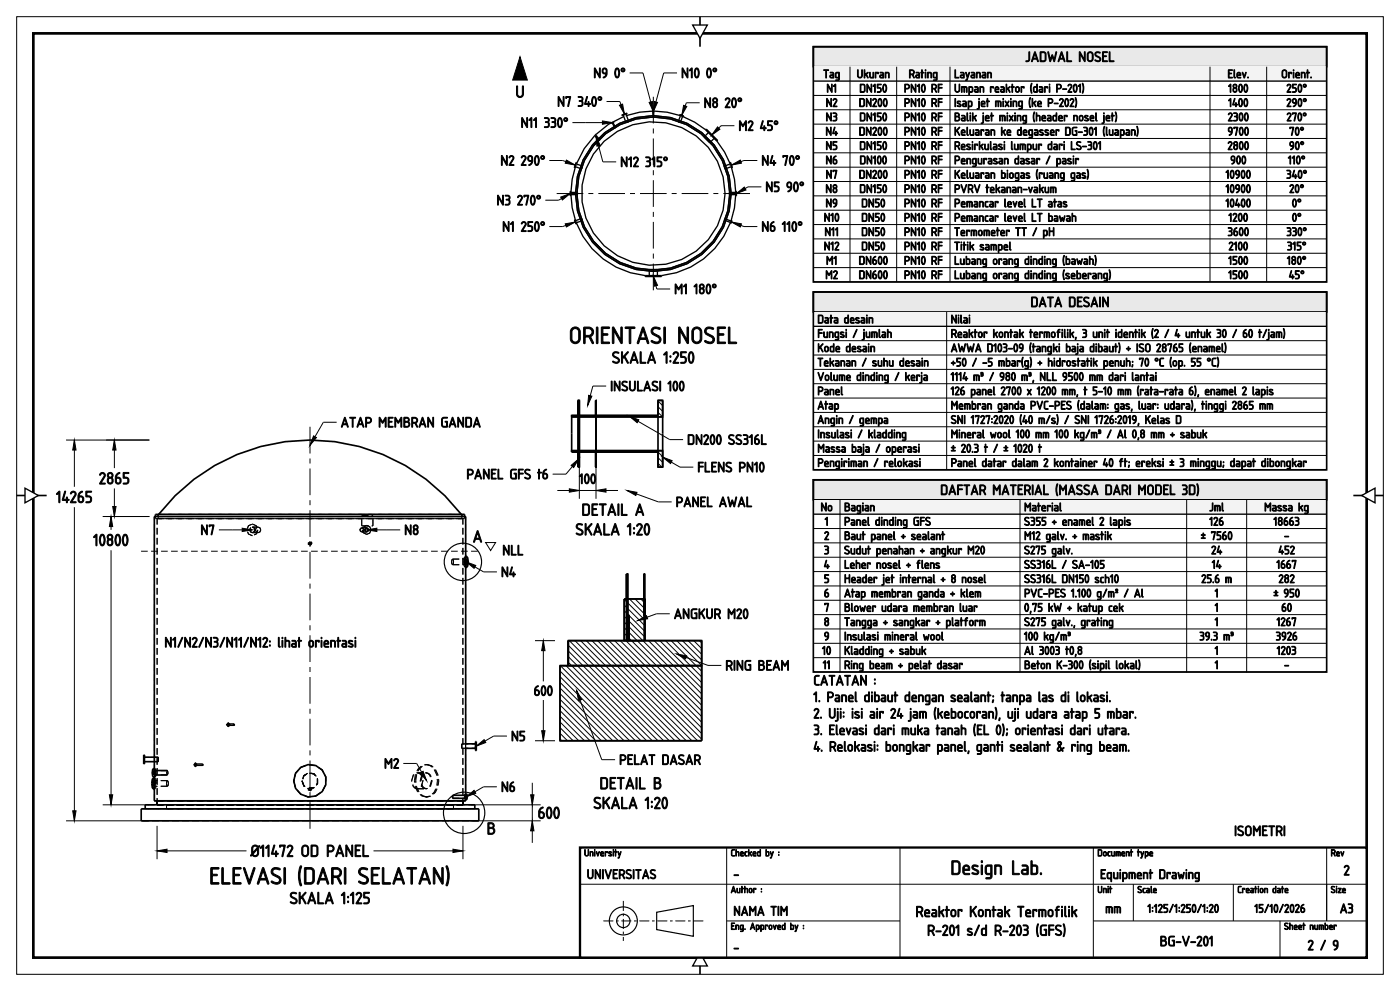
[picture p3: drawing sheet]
<svg xmlns="http://www.w3.org/2000/svg" width="420mm" height="297mm" viewBox="0 0 420 297" stroke-linecap="round" stroke-linejoin="round" font-family="sans-serif">
<path d="M5 5h410v287h-410z" fill="none" stroke="#000" stroke-width=".3"/>
<path d="M10 10h400v277h-400z" fill="none" stroke="#000" stroke-width=".8" stroke-linecap="butt"/>
<path d="M210 5v9" fill="none" stroke="#000" stroke-width=".5"/>
<path d="M207.8 7.5h4.4l-2.2 4z" fill="#fff" stroke="#000" stroke-width=".4"/>
<path d="M210 283v9" fill="none" stroke="#000" stroke-width=".5"/>
<path d="M210 285.5l2.2 4h-4.4z" fill="#fff" stroke="#000" stroke-width=".4"/>
<path d="M5 148.5h9" fill="none" stroke="#000" stroke-width=".5"/>
<path d="M7.5 146.3l4 2.2-4 2.2z" fill="#fff" stroke="#000" stroke-width=".4"/>
<path d="M406 148.5h9" fill="none" stroke="#000" stroke-width=".5"/>
<path d="M408.5 148.5l4-2.2v4.4z" fill="#fff" stroke="#000" stroke-width=".4"/>
<path d="M174 254h236v33h-236z" fill-rule="evenodd" fill="#fff"/>
<path d="M174 254h236v33h-236z" fill="none" stroke="#000" stroke-width=".7" stroke-linecap="butt"/>
<path d="M218 254v33M270 254v33M328 254v33M398 254v22M174 265h236M218 276h52M328 276h82M340 265v11M370 265v11M384 276v11" fill="none" stroke="#000" stroke-width=".3"/>
<g fill="none" stroke="#000" stroke-width=".35">
<path d="M197 273.4l11-2v9.2l-11-2z"/>
<circle cx="187" cy="276" r="4.2"/>
<circle cx="187" cy="276" r="2"/>
</g>
<path d="M181 276h30M187 270v12" fill="none" stroke="#000" stroke-width=".3" stroke-dasharray="3 .8 .8 .8" stroke-linecap="butt"/>
<path d="M244 14h154v6h-154z" fill-rule="evenodd" fill="#e9e9e9"/>
<path d="M244 14h154v6h-154z" fill="none" stroke="#000" stroke-width=".5"/>
<path d="M244 20h154v4.3h-154z" fill-rule="evenodd" fill="#f3f3f3"/>
<path d="M244 24.3h154" fill="none" stroke="#000" stroke-width=".4"/>
<g fill="none" stroke="#000" stroke-width=".3">
<path d="M255 20v64.5M269 20v64.5M285 20v64.5M363 20v64.5M380 20v64.5M244 28.6h154M244 32.9h154M244 37.2h154M244 41.5h154M244 45.8h154M244 50.1h154M244 54.4h154"/>
<path d="M244 58.7h154M244 63h154M244 67.3h154M244 71.6h154M244 75.9h154M244 80.2h154M244 84.5h154"/>
</g>
<path d="M244 14h154v70.5h-154z" fill="none" stroke="#000" stroke-width=".5"/>
<path d="M244 87.5h154v6h-154z" fill-rule="evenodd" fill="#e9e9e9"/>
<path d="M244 87.5h154v6h-154z" fill="none" stroke="#000" stroke-width=".5"/>
<path d="M244 93.5h154v4.3h-154z" fill-rule="evenodd" fill="#f3f3f3"/>
<path d="M244 97.8h154" fill="none" stroke="#000" stroke-width=".4"/>
<path d="M284 93.5v47.3M244 102.1h154M244 106.4h154M244 110.7h154M244 115h154M244 119.3h154M244 123.6h154M244 127.9h154M244 132.2h154M244 136.5h154M244 140.8h154" fill="none" stroke="#000" stroke-width=".3"/>
<path d="M244 87.5h154v53.3h-154z" fill="none" stroke="#000" stroke-width=".5"/>
<path d="M244 143.8h154v6h-154z" fill-rule="evenodd" fill="#e9e9e9"/>
<path d="M244 143.8h154v6h-154z" fill="none" stroke="#000" stroke-width=".5"/>
<path d="M244 149.8h154v4.3h-154z" fill-rule="evenodd" fill="#f3f3f3"/>
<g fill="none" stroke="#000" stroke-width=".4">
<path d="M183.5 36.9l.5-.3zM183.9 36.8l.8 1.5h-.2l-.8-1.4M187.1 34.9a24.7 24.7 0 0 0-14.2 14.2M187.8 34.1l.8 2.4-.5 .1-.3 .2-.8-2.4M188 34.6a24.7 24.7 0 0 1 16.1 .1M188.2 33.9l-1.7 .7 1.6-.7M195.7 33.5h.6zM195.9 33.5v1.7h.2v-1.7M204.2 34.6l-.7 1.9 .4 .2h.2l.7-1.9M204.8 34.9l3.6 1.7 3.3 2.3M205.1 34.8l-1.2-.4 1.3 .4M211.7 38.9l.2-.2 3.4 3.4-.2 .2z"/>
<path d="M211.8 38.8l3.4 3.4M212.5 39.8l-1.2 1.3 1.6 1.6 1.3-1.2M171.1 57.3l.1 1.4zM171.2 57.7h2v.6h-2M171.3 58.3l.4 4 1 3.8M172.6 50l-1 3.8-.3 3.9M172.8 49.1l2 .7-.3 .7v.1l-2-.7M172.9 48.6l-.5 1.7zM178.9 40.8l1 1.1-1.1-1M179 40.6l-.4 .5 .4-.5M215.1 42.3l2.3 3.3 1.7 3.5M219.2 49.1l-2 .7 .3 .7v.1l2-.7"/>
<path d="M219.4 50l1 3.8 .3 3.9M219.7 50.3l-.7-1.6 .7 1.6M220.7 58.3l-.4 4-1 3.9M220.8 57.7h-2v.6h2M220.8 57.3l.1 1.4zM172.3 65.9l.6 1.2zM172.6 66.2l1.9-.6 .2 .5-1.9 .7M172.9 66.8a24.7 24.7 0 0 0 20.7 15.8M217.3 66l2 .7M217.3 66l.2-.4 1.9 .7M219.2 66.7a24.7 24.7 0 0 1-20.8 15.9M219.5 66.1l-.2 .9z"/>
<path d="M193.6 82.6h4.8M193.6 82.7h4.8M193.6 82.6v.3h4.8v-.3M194.8 82.6v-1.8h2.4v1.8M244 154.1h154"/>
<circle cx="196" cy="58" r="21.5"/>
<circle cx="196" cy="58" r="22.9"/>
<circle cx="196" cy="58" r="23.3"/>
</g>
<g fill="none" stroke="#000" stroke-width=".3">
<path d="M19.8 131.9h25M22.3 131.9v14M171.6 135.1l.4 .4M172.9 124.5l.4 .4M173.3 135.1l.2 .2M173.5 120l.3 .3M173.5 121.7l.3 .3M173.5 123.4l.3 .3M173.5 125.1l.3 .3M173.5 126.8l.3 .3M173.5 128.5l.3 .3M173.5 130.2l.3 .3"/>
<path d="M173.5 131.9l.3 .3M173.5 133.6l.3 .3M173.5 137l.3 .3M173.5 138.7l.3 .3M174.6 124.5l.4 .4M174.9 135.1l.5 .4M176.3 124.5l.4 .4M176.6 135.1l.5 .4M178 124.5l.4 .4M178.3 135.1l.5 .4M179.7 124.5l.4 .4M180 135.1l.4 .4"/>
<path d="M181.4 124.5l.4 .4M181.7 135.1l.4 .4M183.1 124.5l.4 .4M183.4 135.1l.4 .4M184.8 124.5l.4 .4M185.1 135.1l.4 .4M186.5 124.5l.4 .4M186.8 135.1l.4 .4M188.2 124.5l.4 .4M188.5 135.1l.4 .4M189.9 124.5l.4 .4M190.2 135.1l.4 .4"/>
<path d="M191.6 124.5l.4 .4M191.9 135.1l.4 .4M193.3 124.5l.4 .4M193.6 135.1l.4 .4M195 124.5l.4 .4M195.3 135.1l.4 .4M196.6 124.5l.5 .4M197 135.1l1.8 1.8M197.4 120.2l1.4 1.4M197.4 121.9l1.4 1.4M197.4 123.6l1.4 1.3M197.4 137.2l1.4 1.4"/>
<path d="M197.4 138.9l1.1 1.1M22.3 152v94M244 158.4h154M252 149.8v51.6M306 149.8v51.6M356 149.8v51.6M374 149.8v51.6M187.3 179.6l6 6.1M188 173.6l.3 .3M188 175.3l.3 .3M188 177l.3 .3M188 178.7l.3 .3"/>
<path d="M188.8 179.5l4.5 4.5M190.5 179.5l2.8 2.8M192.2 179.5l1.1 1.1M244 162.7h154M244 167h154M244 171.3h154M244 175.6h154M244 179.9h154M168.1 199.5l22.5 22.5M169.8 199.5l22.5 22.5M170.5 193.4l28.6 28.6M170.5 195.1l26.9 26.9"/>
<path d="M170.5 196.8l25.2 25.2M170.5 198.5l23.5 23.5M170.8 192l30 30M172.5 192l30 30M174.2 192l30 30M175.9 192l30 30M177.6 192l30 30M179.3 192l30 30M181 192l29.5 29.5M182.7 192l27.8 27.8M184.4 192l26.1 26.1M186.1 192l24.4 24.4"/>
<path d="M187.3 181.3l6 6.1M187.3 183l6 6.1M187.3 184.7l6 6.1M187.3 186.4l23.2 23.3M187.3 188.1l23.2 23.2M187.3 189.8l23.2 23.2M187.3 191.5l23.2 23.2M194.5 192l16 16M196.2 192l14.3 14.3M197.9 192l12.6 12.6M199.6 192l10.9 10.9M201.3 192l9.2 9.2"/>
<path d="M203 192l7.5 7.5M204.7 192l5.8 5.8M206.4 192l4.1 4.1M208.1 192l2.4 2.4M209.8 192l.7 .7M244 184.2h154M244 188.5h154M244 192.8h154M244 197.1h154M168 201.1l20.9 20.9M168 202.8l19.2 19.2M168 204.5l17.5 17.5"/>
<path d="M168 206.2l15.8 15.8M168 207.9l14.1 14.1M168 209.6l12.4 12.4M168 211.3l10.7 10.7M168 213l9 9M168 214.7l7.3 7.3M168 216.4l5.6 5.6M168 218.1l3.9 3.9M168 219.8l2.2 2.2M244 201.4h154M168 221.5l.5 .5M19.8 246h25"/>
</g>
<g fill="none" stroke="#000" stroke-width=".5">
<path d="M173.4 120v4.5M173.4 120h.1M173.5 120h.3v4.5h-.3zM173.5 120h.3v20h-.3M173.5 120v20M178.8 120l-.1 4.5M178.8 120l.1 4.5zM178.8 120v20M171.5 125v10.1M171.5 135.1h2v.4h-2zM171.5 124.5h2v.4h-2zM171.5 124.9v-.4h25.9v-4.5h1.4v4.9"/>
<path d="M171.5 135.1h27.3M171.5 124.9h27.3M171.5 135.1v.4M173.4 135.5v4.5M173.4 140h.1M173.5 124.9v10.2M173.5 135.5h.3v4.5h-.3zM173.5 135.1h.3v.4h-.3zM173.5 124.9h.3v10.2h-.3zM173.5 124.5h.3v.4h-.3zM173.8 135.1h5v.4h-5zM173.8 124.5h5v.4h-5z"/>
<path d="M178.7 135.5l.1 4.5M178.8 124.9v10.2M178.8 135.5l.1 4.5zM178.8 135.1l.1 .4zM178.8 124.9l.1 10.2zM178.8 124.5l.1 .4zM178.9 135.1h19.9v4.9h-1.4v-4.5h-18.5zM178.9 124.5h18.5v-4.5h1.4v4.9h-19.9zM197.4 125v10.1M198.8 125v10.1M198.8 135.1v4.9h-1.4v-4.5h-25.9M46.6 154.8v-.6h92.8v.6"/>
<path d="M47.6 154.2a57.4 57.4 0 0 1 90.8 0M244 143.8h154v57.6h-154zM139.7 167.5l.3 .9-.3 .9M139.7 166.6h.2a2.86 2.86 0 0 1 0 3.6h-.2a2.96 2.96 0 0 0 0-3.6zM187.3 179.5h.7v12.5h-.7zM187.3 179.5h6.2v12.5M187.3 179.5v12.5M187.9 172v7.5M187.9 172h.4v20M188 179.5h.3v12.5h-.3zM188 172h.3v7.5h-.3zM188 172v20"/>
<path d="M188.3 179.5h5v12.5h-4.6v-7.5h-.4zM193.2 172v7.5M193.3 172v12.5zM193.3 179.5v5zM168 199.5h42.5v22.5h-42.5zM170.5 192l-.1 7.5M170.5 192h40v7.5h-40zM170.5 192h40v30M170.5 192v7.5M188.3 184.5h.4v7.5h-.4zM188.3 184.5h.4v7.5M193.3 184.5l-.1-12.5 .1 20"/>
<path d="M210.5 199.5h-42.5v22.5h42.5M43.1 226.3h.2v2.6h-.2zM43.3 226.9h4.2M43.3 228.3h4.2M46.1 230.3h.2a2.2 2.2 0 0 1 0 2.6h-.2M46.1 230.3a2.2 2.2 0 0 1 0 2.6M46.1 230.3a2.2 2.2 0 0 0 0 2.6M46.1 231l.2 .6-.2 .6-.2-.6zM46.1 233h.2a2.97 2.97 0 0 0 0 3.6h-.2a2.86 2.86 0 0 1 0-3.6zM46.2 231.1v1M46.3 232.9v7.1h93.4v-.3M46.3 233.9l-.3 .9 .3 .9"/>
<path d="M46.7 230.9h3.5M46.7 232.3h3.5M135.8 239.3h3.6M135.8 238.3h3.6M139.7 223v-68.2h-93.4v75.5M139.7 222.9h3M139.7 237.9a1.49 1.49 0 0 0 0 1.8M139.7 239.7h.2M139.7 237.9h.2M139.8 238.5v.6M139.9 237.9a1.49 1.49 0 0 1 0 1.8M139.9 237.9a1.49 1.49 0 0 0 0 1.8"/>
<path d="M139.9 238.4v.8zM142.7 222.3h.2v2.6h-.2zM142.7 224.3l-3-.1v13.7M42.4 242.4h101.2v3.6h-101.2zM43.6 242.4v-1.2h98.8v1.2M47 240v1.2M139 240v1.2"/>
<circle cx="93" cy="234" r="4.9"/>
</g>
<g fill="none" stroke="#000" stroke-width=".35">
<circle cx="138.9" cy="168.4" r="5.6"/>
<circle cx="139.2" cy="243.6" r="6.2"/>
</g>
<g fill="none" stroke="#000" stroke-width=".3" stroke-dasharray="2 1" stroke-linecap="butt">
<path d="M46.3 154.8h93.4M46.6 155.4h92.8M46.6 155.4v-.6M47.1 154.8h91.8M47.2 154.8h91.6M47.5 154.2h91M47.5 155.4h91M47.5 155.4v-1.2M47.6 154.2l-.5 .6M75.7 157l1.1 .6 .5 1.2M75.7 159.6l-.6-.2-.2-.6 .2-.6 .6-.2M75.7 158l.5 .2 .2 .6"/>
<path d="M75.7 159.7l-.5-.3-.3-.6 .3-.6 .5-.3M75.7 157.9l.6 .3 .3 .6M75.7 157l1.2 .6 .5 1.2M75.7 159.6l-.5-.2-.2-.6 .2-.6 .5-.2M75.7 158l.6 .2 .2 .6M76.4 158.8l-.2 .6-.5 .2M76.5 158.8l-.2 .6-.6 .2M76.6 158.8l-.3 .6-.6 .3M77.3 158.8l-.5 1.2-1.1 .6M77.4 158.8l-.5 1.2-1.2 .6M77.4 159.7l-.6-.3-.2-.6 .2-.6 .6-.3M77.4 157.9l.6 .3 .3 .6"/>
<path d="M77.4 159.6l-.5-.2-.2-.6 .2-.6 .5-.2M77.4 158l.6 .2 .2 .6M77.4 157.9h-1.7M77.4 159.7h-1.7M77.4 158h-1.7M77.4 159.6h-1.7M78.2 158.8l-.2 .6-.6 .2M78.3 158.8l-.3 .6-.6 .3M108.5 157.6v-3M108.5 157.6h3.4M108.5 154.6h3.4M108.6 159.5l-.5-.2-.2-.5 .2-.5 .5-.2"/>
<path d="M108.6 158.1l.4 .2 .2 .5M108.6 159.4l-.6-.6 .6-.6M108.6 158.2l.5 .6M108.6 159.5h1.4M108.6 158.1h1.4M108.6 159.4h1.4M108.6 158.2h1.4M109.1 158.8l-.5 .6M109.2 158.8l-.2 .5-.4 .2M110 159.5l-.5-.2-.1-.5 .1-.5 .5-.2M110 158.1l.4 .2 .2 .5M110 157.5l.9 .3 .4 1"/>
<path d="M110 159.4l-.6-.6 .6-.6M110 158.2l.6 .6M110 157.5h.1M110 159.4h.1M110 158.2h.1M110.1 157.5l.9 .3 .3 1M110.1 159.4l-.6-.6 .6-.6M110.1 158.2l.5 .6M110.6 158.8l-.6 .6M110.6 158.8l-.2 .5-.4 .2M110.6 158.8l-.5 .6M111.3 158.8l-.4 1-.9 .3"/>
<path d="M111.3 158.8l-.3 1-.9 .3M111.9 157.6v-3M138.5 154.2h-91M138.5 155.4h-91M138.5 155.4v-1.2M138.8 154.8h-91.6M138.9 154.8h-91.8M138.9 154.8l-.5-.6M139.4 154.2h-92.8M139.4 155.4v-.6M139.4 155.4h-92.8M139.7 154.8h-93.4"/>
<path d="M75.7 160.6l-1.2-.6-.5-1.2 .5-1.2 1.2-.6M75.7 160.6l-1.1-.6-.5-1.2 .5-1.2 1.1-.6M93.2 162.8l-.3 .2v-.4l.3 .2M93.4 162.8l-.4 .4-.4-.4 .4-.4 .4 .4M93.6 162.8l-.4 .6-.7-.2v-.8l.7-.2 .4 .6M110 160.1l-.9-.3-.4-1 .4-1 .9-.3M110 160.1h.1M110.1 160.1l-.9-.3-.4-1 .4-1 .9-.3M135.5 168.4l.3-.9M135.5 168.4l.3-.8M135.8 167.5a1.43 1.43 0 0 1 0 1.8M135.8 169.3l-.3-.9"/>
<path d="M135.8 167.6a1.32 1.32 0 0 1 0 1.6M135.8 169.2l-.3-.8M135.8 169.3h3.9M135.8 167.5h3.9M135.8 169.2h3.9M135.8 167.6h3.9M139.1 168.4l.1-1.2 .5-.6M139.3 168.4l.2-1.2 .4-.6M139.4 168.4l.3-.9M139.4 168.4l.3-.8M139.6 168.4l.3-.8M139.7 169.3l-.3-.9"/>
<path d="M139.7 170.2l-.5-.6-.1-1.2M139.7 167.6a1.32 1.32 0 0 1 0 1.6M139.7 169.2l-.3-.8M139.7 169.2h.2M139.7 167.6h.2M139.9 170.2l-.4-.6-.2-1.2M139.9 167.6a1.32 1.32 0 0 1 0 1.6M139.9 169.2l-.3-.8M68.5 217.8l-.6-.6 .6-.6M68.5 216.6l.5 .6M68.5 217.4l-.2-.2 .2-.2M68.5 217l.1 .2"/>
<path d="M68.5 217l.3 .2M68.5 217.8l-.5-.6 .5-.6M68.5 216.6l.6 .6M68.5 217.4l-.1-.2 .1-.2M68.5 217l.2 .2M68.6 217.2l-.1 .2M68.7 217.2l-.2 .2M68.8 217.2l-.3 .2M69 217.2l-.5 .6M69.1 217.2l-.6 .6M70.2 217.4l-.2-.2 .2-.2M70.2 217l.2 .2"/>
<path d="M70.2 217.4l-.1-.2 .1-.2M70.2 217h-1.7M70.2 217.4h-1.7M70.4 217.2l-.2 .2M43.1 226.3v2.6M43.1 227.6v-.6M43.1 227v1.2M43.1 228.2v-.6M43.3 227.6v-.7M43.3 226.9v1.4M43.3 228.3v-.7M43.3 226.3v2.6"/>
<path d="M43.3 227.6v-.6M43.3 227v1.2M43.3 228.2v-.6M43.3 227h-.2M43.3 228.2h-.2M45.8 234.8l.3-.8M46.1 234.8l.2-.8M46.1 233a2.86 2.86 0 0 1 0 3.6M46.1 234a1.32 1.32 0 0 1 0 1.6M46.1 235.6l-.3-.8M46.2 232.1l.1 .1M46.3 232.9v-2.6"/>
<path d="M46.3 230.9l-.2 .7 .2 .7M46.3 232.3l.3-.7M46.3 230.3a2.2 2.2 0 0 0 0 2.6M46.3 231l-.1 .1M46.3 232.2l.2-.6M46.3 233.9a1.43 1.43 0 0 1 0 1.8M46.3 233a2.86 2.86 0 0 1 0 3.6M46.3 234a1.32 1.32 0 0 1 0 1.6M46.3 235.6l-.2-.8M46.3 231h-.2M46.3 232.2h-.2M46.3 234h-.2"/>
<path d="M46.3 235.6h-.2M46.5 231.6l-.2-.6M46.6 231.6l-.3-.7M46.7 230.9h-.4M46.7 232.3h-.4M47.5 227.6v-.7M47.5 226.9v1.4M47.5 228.3v-.7M47.5 227.6v-.6M47.5 227v1.2M47.5 228.2v-.6M47.5 227h-4.2"/>
<path d="M47.5 228.2h-4.2M49.9 234.8l.3-.9M49.9 234.8l.3-.8M50.2 230.9l-.2 .7 .2 .7M50.2 232.3l.3-.7M50.2 231l-.2 .6 .2 .6M50.2 232.2l.2-.6M50.2 233.9a1.43 1.43 0 0 1 0 1.8M50.2 235.7l-.3-.9M50.2 234a1.32 1.32 0 0 1 0 1.6M50.2 235.6l-.3-.8M50.2 231h-3.9"/>
<path d="M50.2 232.2h-3.9M50.2 233.9h-3.9M50.2 235.7h-3.9M50.2 234h-3.9M50.2 235.6h-3.9M50.4 231.6l-.2-.6M50.5 231.6l-.3-.7M58.6 229.8l-.5-.6 .5-.6M58.6 228.6l.4 .6M58.6 229.4v-.4M58.6 229l.1 .2M58.7 229.4l-.2-.2 .2-.2"/>
<path d="M58.7 229l.2 .2M58.7 229.8l-.4-.6 .4-.6M58.7 228.6l.4 .6M58.7 229.4v-.4M58.7 229l.1 .2M58.7 228.6h-.1M58.7 229.8h-.1M58.7 229h-.1M58.7 229.4h-.1M58.7 229.2l-.1 .2M58.8 229.2l-.1 .2M58.9 229.2l-.2 .2"/>
<path d="M59 229.2l-.4 .6M59.1 229.2l-.4 .6M60.8 229.4l-.2-.2 .2-.2M60.8 229l.2 .2M60.8 229.4v-.4M60.8 229l.1 .2M60.8 229h-2.1M60.8 229.4h-2.1M60.9 229.2l-.1 .2M61 229.2l-.2 .2M88.1 234a4.9 4.9 0 0 0 6.6 4.6 4.9 4.9 0 0 0 2-7.8 4.9 4.9 0 0 0-8 .9l-.6 2.3M90.6 234l.5 1.6 1.5 .8 1.6-.3 1.1-1.3v-1.6l-1.1-1.3-1.6-.3-1.5 .8-.5 1.6"/>
<path d="M90.6 234l.6 1.5 1.4 .8 1.6-.3 1-1.2v-1.6l-1-1.2-1.6-.3-1.4 .8-.6 1.5M93.2 236.4l-.3 .2v-.4l.3 .2M93.4 236.4l-.4 .4-.4-.4 .4-.4 .4 .4M93.6 236.4l-.4 .6-.7-.2v-.8l.7-.2 .4 .6M123.5 234l.5-1.7 .5-.6 .7-.1M123.5 234l.5-1.7 .5-.5 .7-.2M124.3 234a4.4 4.4 0 0 1 3.5-4.9M124.5 234a4.4 4.4 0 0 1 3.5-4.9M124.7 234a4.4 4.4 0 0 1 3.5-4.9M125.2 231.6l.6 .1 .6 .6 .5 1.7-.5 1.7-.6 .6-.6 .1M125.2 236.4l-.7-.1-.5-.6-.5-1.7M125.2 231.6l.6 .2 .6 .5 .5 1.7-.5 1.7-.6 .5-.6 .2"/>
<path d="M125.2 236.4l-.7-.2-.5-.5-.5-1.7M125.2 236.4h2.6M125.2 231.6h2.6M126 234l.5-1.7 .6-.6 .7-.1M126.1 234l.5-1.7 .5-.5 .7-.2M126.3 234l.5-1.7 .6-.5 .6-.2M127.8 231.6l.6 .1 .6 .6 .5 1.7-.5 1.7-.6 .6-.6 .1M127.8 236.4l-.7-.1-.6-.6-.5-1.7M127.8 229.1a4.4 4.4 0 0 1 3.4 4.9 4.4 4.4 0 0 1-3.4 4.9M127.8 238.9a4.4 4.4 0 0 1-3.5-4.9M127.8 231.6l.6 .2 .5 .5 .5 1.7-.5 1.7-.5 .5-.6 .2M127.8 236.4l-.7-.2-.5-.5-.5-1.7"/>
<path d="M127.8 238.9h.2M127.8 229.1h.2M127.8 236.4h.2M127.8 231.6h.2M128 229.1a4.4 4.4 0 0 1 3.4 4.9 4.4 4.4 0 0 1-3.4 4.9M128 238.9a4.4 4.4 0 0 1-3.5-4.9M128 231.6l.6 .2 .6 .5 .5 1.7-.5 1.7-.6 .5-.6 .2M128 236.4l-.6-.2-.6-.5-.5-1.7M128 238.9h.2M128 229.1h.2M128.2 229.1a4.4 4.4 0 0 1 3.4 4.9 4.4 4.4 0 0 1-3.4 4.9M128.2 238.9a4.4 4.4 0 0 1-3.5-4.9"/>
<path d="M135.8 238.3l-.2 .5 .2 .5M135.8 239.3l.1-.5M135.8 238.4v.8M135.8 239.2l.1-.4M135.8 239.2h3.9M135.8 238.4h3.9M135.9 238.8l-.1-.4M135.9 238.8l-.1-.5M138.5 222.9h1.2M138.5 222.9v1.4M138.5 224.3v-1.4M138.5 223v1.2"/>
<path d="M138.5 224.2v-1.2M138.5 223h4.2M138.5 224.3h1.2M138.5 224.2h4.2M139.4 239.3h.3M139.4 238.3h.3M139.7 239.7v-1.8M139.7 224.2v-1.2M139.7 238.3l-.1 .5 .1 .5M139.7 239.3l.2-.5M139.7 239.7l.3-.9M139.7 238.4v.8"/>
<path d="M139.7 239.2l.1-.1M139.7 239.2h.2M139.7 238.4h.2M139.8 238.5l-.1-.1M139.9 238.8l-.2-.5M140 238.8l-.3-.9M142.7 222.9v1.4M142.7 224.3v-1.4M142.7 224.9v-2.6M142.7 223v1.2M142.7 224.2v-1.2M142.7 223h.2"/>
<path d="M142.7 224.2h.2M142.9 224.9v-2.6M142.9 223v1.2M142.9 224.2v-1.2M43.6 242.4h98.8M46.3 240h93.4M46.3 240v-85.2M47 240h92M47 241.2h92M47.1 241.2h91.8M47.1 240h91.8M47.1 241.2v-86.4"/>
<path d="M47.1 241.2v-1.2M47.2 241.2h91.6M47.2 241.2v-86.4M50 241.2h86M50 242.4h86M50 242.4v-1.2M136 241.2h-86M136 242.4h-86M136 242.4v-1.2M138.8 241.2h-91.6M138.8 241.2v-86.4M138.9 241.2v-86.4"/>
<path d="M138.9 241.2h-91.8M138.9 240h-91.8M138.9 241.2v-1.2M139 240h-92M139 241.2h-92M139.7 240h-93.4M139.7 240v-85.2M142.4 241.2h-98.8M142.4 242.4h-98.8M143.6 242.4h-101.2M143.6 246h-101.2"/>
</g>
<path d="M196 29v58M167 58h58M93 248.4v-121.3" fill="none" stroke="#000" stroke-width=".3" stroke-dasharray="8 1.5 1.5 1.5" stroke-linecap="butt"/>
<path d="M156 17l2.2 7h-4.4zM22.3 131.9l.5 3h-1zM21.8 243h1l-.5 3z" fill="#000" stroke="#000" stroke-width=".3"/>
<path d="M16 146.4h12.6v5.1h-12.6z" fill-rule="evenodd" fill="#fff"/>
<path d="M30.8 154.8h14M33.3 154.8v4M33.3 164.9v76.3M30.8 241.2h14" fill="none" stroke="#000" stroke-width=".3"/>
<path d="M33.3 154.8l.5 3h-1zM32.8 238.2h1l-.5 3z" fill="#000" stroke="#000" stroke-width=".3"/>
<path d="M27.1 159.3h12.4v5.1h-12.4z" fill-rule="evenodd" fill="#fff"/>
<path d="M31.8 131.9h13M34.3 131.9v8.4M31.8 154.8h13M34.3 146.4v8.4M159.7 234.6v18M141.2 241.2h21M141.2 246h21" fill="none" stroke="#000" stroke-width=".3"/>
<path d="M34.3 131.9l.5 3h-1zM33.8 151.8h1l-.5 3zM159.2 238.2h1l-.5 3zM159.7 246l.5 3h-1z" fill="#000" stroke="#000" stroke-width=".3"/>
<path d="M28.8 140.8h11v5.1h-11z" fill-rule="evenodd" fill="#fff"/>
<g fill="none" stroke="#000" stroke-width=".3">
<path d="M171.7 36.7h12M182 30.4h4l1.3 3.8M188.9 21.9h4l3.1 11.6 3.1-11.6h4M209.9 30.8h-4l-1.4 3.8M220.3 37.7h-4l-2.8 2.8M164.8 48.1h4l3.8 1.4M171.1 58l-3.5 2h-4M178.8 40.8l2.1 7.7h4M227.2 48.1h-4l-3.8 1.4M228.4 56h-4l-3.5 2M172.6 66.5l-3.8 1.4h-4M219.4 66.5l3.8 1.4h4"/>
<path d="M196 82.7l1 3.9h4M181.9 115.7h-4l-1.6 5.8M101 126.6h-4l-4 6.9M173.6 137.5l-3.8 4.6h-4M173.8 138.5v11M178.8 138.5v11M188.8 124.8l12.1 7h4M198.8 137l5.2 3h4M65.7 158.8h10M110.1 158.8h10M167.2 147h18.2M139.9 168.4l5.2 3h4"/>
<path d="M145.7 162.6h3l-1.5 2.4zM160.5 192h6M163 192v12.2M163 209.8v12.2M121 228.8h4l3 5.2M149.1 235.8h-4l-5.2 3M152.1 220.6h-4l-5.2 3M160.5 222h6M47.1 247.5v10M47.1 255h26.8M112.1 255h26.8M138.9 247.5v10"/>
</g>
<g fill="#000" stroke="#000" stroke-width=".3">
<path d="M180.7 36.2l3 .5-3 .5zM185.8 31.5l1-.3 .5 3zM194.7 30.7l1-.3 .3 3.1zM196.3 30.4l1 .3-1.3 2.8zM205.1 31.6l.9 .3-1.5 2.7zM168.2 59.1l2.9-1.1-2.4 1.9zM169.9 48l2.7 1.5-3-.6zM178.8 40.8l1.2 2.8-.9 .2zM215.3 38l.7 .7-2.5 1.8zM219.4 49.5l2.7-1.5 .3 .9zM220.9 58l2.4-1.9 .5 .8zM169.6 67.1l3-.6-2.7 1.5z"/>
<path d="M219.4 66.5l3 .6-.3 .9zM196 82.7l1.3 2.8-1 .3zM94.1 130.6l.8 .5-1.9 2.4zM171.3 139.5l2.3-2-1.5 2.6zM176.6 118.5l1 .2-1.3 2.8zM188.8 124.8l2.8 1-.5 .9zM198.8 137l2.8 1.1-.5 .8zM72.7 158.3l3 .5-3 .5zM110.1 158.8l3-.5v1zM170.8 146.5l3 .5-3 .5zM178.8 147l3-.5v1zM139.9 168.4l2.8 1.1-.5 .8z"/>
<path d="M163 192l.5 3h-1zM126.1 231.7l.8-.5 1.1 2.8zM139.9 238.8l2.3-1.9 .5 .8zM142.9 223.6l2.3-1.9 .5 .8zM162.5 219h1l-.5 3zM47.1 255l3-.5v1zM135.9 254.5l3 .5-3 .5z"/>
</g>
<path d="M42.3 165.2h101.4" fill="none" stroke="#000" stroke-width=".3" stroke-dasharray="2 1" stroke-linecap="butt"/>
<path d="M159.3 204.7h7.4v4.6h-7.4z" fill-rule="evenodd" fill="#fff"/>
<path d="M188.1 147l9.4 3.4h4M200.9 183.9h-4l-5.6 2.1M203 196l9.4 3.4h4M173 207l7.5 20.7h4" fill="none" stroke="#000" stroke-width=".3"/>
<path d="M188.1 147l3 .6-.4 .9zM191.3 186l2.6-1.5 .4 .9zM203 196l3 .6-.4 .9zM173 207l1.5 2.6-.9 .4z" fill="#000" stroke="#000" stroke-width=".3"/>
<g font-size="6.8">
<text x="170.6" y="103">ORIENTASI NOSEL</text>
<text x="62.7" y="265">ELEVASI (DARI SELATAN)</text>
</g>
<text font-size="5.7" x="285.1" y="262.2">Design Lab.</text>
<g font-size="4.7">
<text x="154.6" y="29.3">U</text>
<text x="183.5" y="108.9">SKALA 1:250</text>
<text x="29.6" y="145.1">2865</text>
<text x="16.8" y="150.7">14265</text>
<text x="174.4" y="154.5">DETAIL A</text>
<text x="172.6" y="160.4">SKALA 1:20</text>
<text x="27.9" y="163.6">10800</text>
<text x="141.8" y="162.5">A</text>
<text x="179.9" y="236.5">DETAIL B</text>
<text x="161.3" y="245.4">600</text>
<text x="178" y="242.4">SKALA 1:20</text>
<text x="146" y="250.1">B</text>
<text x="75.1" y="256.7">Ø11472 OD PANEL</text>
<text x="86.8" y="270.9">SKALA 1:125</text>
</g>
<g font-size="4.3">
<text x="274.6" y="274.8">Reaktor Kontak Termofilik</text>
<text x="278.1" y="280.4">R-201 s/d R-203 (GFS)</text>
</g>
<g font-size="4.1">
<text x="178" y="23.4">N9 0°</text>
<text x="204.3" y="23.4">N10 0°</text>
<text x="307.5" y="18.5">JADWAL NOSEL</text>
<text x="167.1" y="31.9">N7 340°</text>
<text x="211.1" y="32.3">N8 20°</text>
<text x="156.2" y="38.2">N11 330°</text>
<text x="221.5" y="39.2">M2 45°</text>
<text x="150.1" y="49.6">N2 290°</text>
<text x="186.1" y="50">N12 315°</text>
<text x="228.4" y="49.6">N4 70°</text>
<text x="229.6" y="57.5">N5 90°</text>
<text x="148.9" y="61.5">N3 270°</text>
<text x="150.6" y="69.4">N1 250°</text>
<text x="228.4" y="69.4">N6 110°</text>
<text x="202.2" y="88.1">M1 180°</text>
<text x="309.1" y="92">DATA DESAIN</text>
<text x="183.1" y="117.2">INSULASI 100</text>
<text x="102.2" y="128.1">ATAP MEMBRAN GANDA</text>
<text x="206.1" y="133.3">DN200 SS316L</text>
<text x="139.9" y="143.6">PANEL GFS t6</text>
<text x="209.2" y="141.5">FLENS PN10</text>
<text x="173.7" y="145">100</text>
<text x="282.1" y="148.3">DAFTAR MATERIAL (MASSA DARI MODEL 3D)</text>
<text x="202.7" y="151.9">PANEL AWAL</text>
<text x="60.1" y="160.3">N7</text>
<text x="121.3" y="160.3">N8</text>
<text x="150.7" y="166.4">NLL</text>
<text x="150.3" y="172.9">N4</text>
<text x="202.1" y="185.4">ANGKUR M20</text>
<text x="49.3" y="194">N1/N2/N3/N11/N12: lihat orientasi</text>
<text x="217.6" y="200.9">RING BEAM</text>
<text x="160.1" y="208.5">600</text>
<text x="244" y="205.4">CATATAN :</text>
<text x="244" y="210.4">1. Panel dibaut dengan sealant; tanpa las di lokasi.</text>
<text x="244" y="215.3">2. Uji: isi air 24 jam (kebocoran), uji udara atap 5 mbar.</text>
<text x="244" y="220.2">3. Elevasi dari muka tanah (EL 0); orientasi dari utara.</text>
<text x="153.3" y="222.1">N5</text>
<text x="244" y="225.2">4. Relokasi: bongkar panel, ganti sealant &amp; ring beam.</text>
<text x="115.2" y="230.3">M2</text>
<text x="185.7" y="229.2">PELAT DASAR</text>
<text x="150.3" y="237.3">N6</text>
<text x="370.2" y="250.5">ISOMETRI</text>
<text x="403.1" y="262.3">2</text>
<text x="347.9" y="283.6">BG-V-201</text>
<text x="392.3" y="284.8">2 / 9</text>
</g>
<g font-size="3.8">
<text x="176" y="263.4">UNIVERSITAS</text>
<text x="220" y="263.4">-</text>
<text x="330" y="263.4">Equipment Drawing</text>
<text x="220" y="274.4">NAMA TIM</text>
<text x="331.6" y="273.7">mm</text>
<text x="401.9" y="273.7">A3</text>
<text x="220" y="285.4">-</text>
</g>
<g font-size="3.4">
<text x="246.9" y="23.4">Tag</text>
<text x="257" y="23.4">Ukuran</text>
<text x="272.6" y="23.4">Rating</text>
<text x="286.2" y="23.4">Layanan</text>
<text x="368.2" y="23.4">Elev.</text>
<text x="384.3" y="23.4">Orient.</text>
<text x="247.9" y="27.7">N1</text>
<text x="257.8" y="27.7">DN150</text>
<text x="271.2" y="27.7">PN10 RF</text>
<text x="286.2" y="27.7">Umpan reaktor (dari P-201)</text>
<text x="368.5" y="27.7">1800</text>
<text x="385.9" y="27.7">250°</text>
<text x="247.7" y="32">N2</text>
<text x="257.6" y="32">DN200</text>
<text x="271.2" y="32">PN10 RF</text>
<text x="286.2" y="32">Isap jet mixing (ke P-202)</text>
<text x="368.5" y="32">1400</text>
<text x="385.9" y="32">290°</text>
<text x="247.6" y="40.6">N4</text>
<text x="247.7" y="36.3">N3</text>
<text x="257.6" y="40.6">DN200</text>
<text x="257.8" y="36.3">DN150</text>
<text x="271.2" y="36.3">PN10 RF</text>
<text x="271.2" y="40.6">PN10 RF</text>
<text x="286.2" y="36.3">Balik jet mixing (header nosel jet)</text>
<text x="286.2" y="40.6">Keluaran ke degasser DG-301 (luapan)</text>
<text x="368.3" y="40.6">9700</text>
<text x="368.3" y="36.3">2300</text>
<text x="385.9" y="36.3">270°</text>
<text x="386.7" y="40.6">70°</text>
<text x="247.7" y="44.9">N5</text>
<text x="257.8" y="44.9">DN150</text>
<text x="271.2" y="44.9">PN10 RF</text>
<text x="286.2" y="44.9">Resirkulasi lumpur dari LS-301</text>
<text x="368.2" y="44.9">2800</text>
<text x="386.7" y="44.9">90°</text>
<text x="247.7" y="49.2">N6</text>
<text x="247.7" y="53.5">N7</text>
<text x="257.6" y="53.5">DN200</text>
<text x="257.8" y="49.2">DN100</text>
<text x="271.2" y="49.2">PN10 RF</text>
<text x="271.2" y="53.5">PN10 RF</text>
<text x="286.2" y="49.2">Pengurasan dasar / pasir</text>
<text x="286.2" y="53.5">Keluaran biogas (ruang gas)</text>
<text x="367.7" y="53.5">10900</text>
<text x="369.1" y="49.2">900</text>
<text x="385.9" y="53.5">340°</text>
<text x="386.4" y="49.2">110°</text>
<text x="247.6" y="57.8">N8</text>
<text x="257.8" y="57.8">DN150</text>
<text x="271.2" y="57.8">PN10 RF</text>
<text x="286.2" y="57.8">PVRV tekanan-vakum</text>
<text x="367.7" y="57.8">10900</text>
<text x="386.8" y="57.8">20°</text>
<text x="247.7" y="62.1">N9</text>
<text x="258.4" y="62.1">DN50</text>
<text x="271.2" y="62.1">PN10 RF</text>
<text x="286.2" y="62.1">Pemancar level LT atas</text>
<text x="367.7" y="62.1">10400</text>
<text x="387.5" y="62.1">0°</text>
<text x="247.1" y="66.4">N10</text>
<text x="247.3" y="70.7">N11</text>
<text x="258.4" y="66.4">DN50</text>
<text x="258.4" y="70.7">DN50</text>
<text x="271.2" y="66.4">PN10 RF</text>
<text x="271.2" y="70.7">PN10 RF</text>
<text x="286.2" y="66.4">Pemancar level LT bawah</text>
<text x="286.2" y="70.7">Termometer TT / pH</text>
<text x="368.3" y="70.7">3600</text>
<text x="368.5" y="66.4">1200</text>
<text x="385.9" y="70.7">330°</text>
<text x="387.5" y="66.4">0°</text>
<text x="247.1" y="75">N12</text>
<text x="258.4" y="75">DN50</text>
<text x="271.2" y="75">PN10 RF</text>
<text x="286.2" y="75">Titik sampel</text>
<text x="368.5" y="75">2100</text>
<text x="386.1" y="75">315°</text>
<text x="247.6" y="83.6">M2</text>
<text x="247.8" y="79.3">M1</text>
<text x="257.6" y="79.3">DN600</text>
<text x="257.6" y="83.6">DN600</text>
<text x="271.2" y="79.3">PN10 RF</text>
<text x="271.2" y="83.6">PN10 RF</text>
<text x="286.2" y="79.3">Lubang orang dinding (bawah)</text>
<text x="286.2" y="83.6">Lubang orang dinding (seberang)</text>
<text x="368.5" y="79.3">1500</text>
<text x="368.5" y="83.6">1500</text>
<text x="386.1" y="79.3">180°</text>
<text x="386.6" y="83.6">45°</text>
<text x="245.2" y="96.9">Data desain</text>
<text x="245.2" y="101.2">Fungsi / jumlah</text>
<text x="285.2" y="96.9">Nilai</text>
<text x="285.2" y="101.2">Reaktor kontak termofilik, 3 unit identik (2 / 4 untuk 30 / 60 t/jam)</text>
<text x="245.2" y="105.5">Kode desain</text>
<text x="285.2" y="105.5">AWWA D103-09 (tangki baja dibaut) + ISO 28765 (enamel)</text>
<text x="245.2" y="109.8">Tekanan / suhu desain</text>
<text x="285.2" y="109.8">+50 / -5 mbar(g) + hidrostatik penuh; 70 °C (op. 55 °C)</text>
<text x="245.2" y="114.1">Volume dinding / kerja</text>
<text x="245.2" y="118.4">Panel</text>
<text x="285.2" y="114.1">1114 m³ / 980 m³, NLL 9500 mm dari lantai</text>
<text x="285.2" y="118.4">126 panel 2700 x 1200 mm, t 5-10 mm (rata-rata 6), enamel 2 lapis</text>
<text x="245.2" y="122.7">Atap</text>
<text x="285.2" y="122.7">Membran ganda PVC-PES (dalam: gas, luar: udara), tinggi 2865 mm</text>
<text x="245.2" y="127">Angin / gempa</text>
<text x="245.2" y="131.3">Insulasi / kladding</text>
<text x="285.2" y="127">SNI 1727:2020 (40 m/s) / SNI 1726:2019, Kelas D</text>
<text x="285.2" y="131.3">Mineral wool 100 mm 100 kg/m³ / Al 0,8 mm + sabuk</text>
<text x="245.2" y="135.6">Massa baja / operasi</text>
<text x="285.2" y="135.6">± 20.3 t / ± 1020 t</text>
<text x="245.2" y="139.9">Pengiriman / relokasi</text>
<text x="285.2" y="139.9">Panel datar dalam 2 kontainer 40 ft; ereksi ± 3 minggu; dapat dibongkar</text>
<text x="246.2" y="153.2">No</text>
<text x="253.2" y="153.2">Bagian</text>
<text x="307.2" y="153.2">Material</text>
<text x="362.8" y="153.2">Jml</text>
<text x="379.2" y="153.2">Massa kg</text>
<text x="247.2" y="161.8">2</text>
<text x="247.4" y="157.5">1</text>
<text x="253.2" y="157.5">Panel dinding GFS</text>
<text x="253.2" y="161.8">Baut panel + sealant</text>
<text x="307.2" y="157.5">S355 + enamel 2 lapis</text>
<text x="307.2" y="161.8">M12 galv. + mastik</text>
<text x="360.2" y="161.8">± 7560</text>
<text x="362.8" y="157.5">126</text>
<text x="382.1" y="157.5">18663</text>
<text x="385.2" y="161.8">-</text>
<text x="247.2" y="166.1">3</text>
<text x="253.2" y="166.1">Sudut penahan + angkur M20</text>
<text x="307.2" y="166.1">S275 galv.</text>
<text x="363.3" y="166.1">24</text>
<text x="383.5" y="166.1">452</text>
<text x="247.1" y="170.4">4</text>
<text x="253.2" y="170.4">Leher nosel + flens</text>
<text x="307.2" y="170.4">SS316L / SA-105</text>
<text x="363.6" y="170.4">14</text>
<text x="382.9" y="170.4">1667</text>
<text x="247.2" y="174.7">5</text>
<text x="247.2" y="179">6</text>
<text x="253.2" y="174.7">Header jet internal + 8 nosel</text>
<text x="253.2" y="179">Atap membran ganda + klem</text>
<text x="307.2" y="174.7">SS316L DN150 sch10</text>
<text x="307.2" y="179">PVC-PES 1.100 g/m² / Al</text>
<text x="360.4" y="174.7">25.6 m</text>
<text x="364.4" y="179">1</text>
<text x="382" y="179">± 950</text>
<text x="383.5" y="174.7">282</text>
<text x="247.2" y="183.3">7</text>
<text x="253.2" y="183.3">Blower udara membran luar</text>
<text x="307.2" y="183.3">0,75 kW + katup cek</text>
<text x="364.4" y="183.3">1</text>
<text x="384.4" y="183.3">60</text>
<text x="247.1" y="187.6">8</text>
<text x="247.1" y="191.9">9</text>
<text x="253.2" y="187.6">Tangga + sangkar + platform</text>
<text x="253.2" y="191.9">Insulasi mineral wool</text>
<text x="307.2" y="187.6">S275 galv., grating</text>
<text x="307.2" y="191.9">100 kg/m³</text>
<text x="359.8" y="191.9">39.3 m³</text>
<text x="364.4" y="187.6">1</text>
<text x="382.7" y="191.9">3926</text>
<text x="383" y="187.6">1267</text>
<text x="246.6" y="196.2">10</text>
<text x="253.2" y="196.2">Kladding + sabuk</text>
<text x="307.2" y="196.2">Al 3003 t0,8</text>
<text x="364.4" y="196.2">1</text>
<text x="383" y="196.2">1203</text>
<text x="246.8" y="200.5">11</text>
<text x="253.2" y="200.5">Ring beam + pelat dasar</text>
<text x="307.2" y="200.5">Beton K-300 (sipil lokal)</text>
<text x="364.4" y="200.5">1</text>
<text x="385.2" y="200.5">-</text>
<text x="344.2" y="273.5">1:125/1:250/1:20</text>
<text x="376.3" y="273.5">15/10/2026</text>
</g>
<g font-size="2.7">
<text x="175.2" y="256.6">University</text>
<text x="219.2" y="256.6">Checked by :</text>
<text x="329.2" y="256.6">Document type</text>
<text x="399.2" y="256.6">Rev</text>
<text x="219.2" y="267.6">Author :</text>
<text x="329.2" y="267.6">Unit</text>
<text x="341.2" y="267.6">Scale</text>
<text x="371.2" y="267.6">Creation date</text>
<text x="399.2" y="267.6">Size</text>
<text x="219.2" y="278.6">Eng. Approved by :</text>
<text x="385.2" y="278.6">Sheet number</text>
</g>
</svg>
